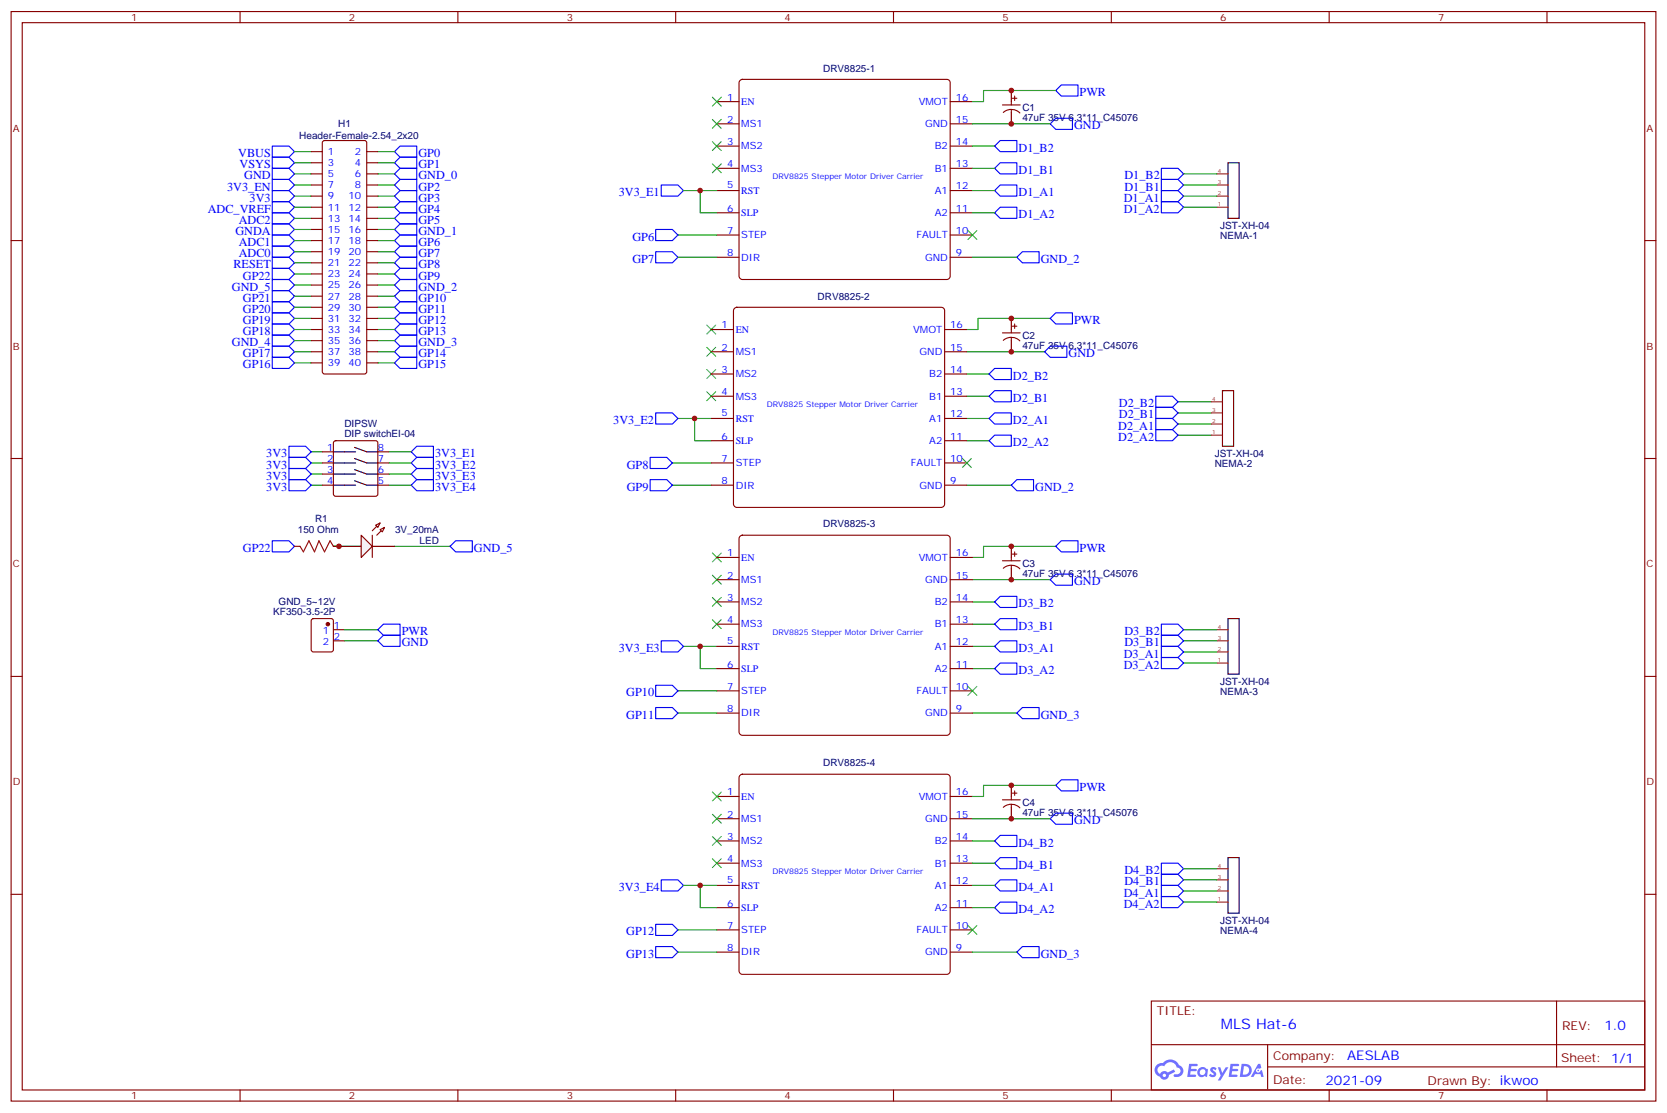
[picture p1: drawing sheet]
<svg xmlns="http://www.w3.org/2000/svg" width="529mm" height="353mm" viewBox="0 0 529 353" stroke-linecap="round" stroke-linejoin="round" font-family="sans-serif">
<g fill="none" stroke="#870000" stroke-width=".35">
<path d="M3.5 3.7h522.1v345.7h-522.1zM7.1 7.2h515v338.7h-515zM76.2 3.7v3.5M145.3 3.7v3.5M214.5 3.7v3.5M283.6 3.7v3.5M352.8 3.7v3.5M421.9 3.7v3.5M491.1 3.7v3.5M3.5 76.3h3.6M522.1 76.3h3.5M3.5 145.5h3.6"/>
<path d="M522.1 145.5h3.5M3.5 214.6h3.6M522.1 214.6h3.5M3.5 283.8h3.6M522.1 283.8h3.5M365.5 317.6h156.6v28.3h-156.6zM494.1 317.7v20.8M365.5 331.5h156.5M402.4 338.5h119.6M402.4 331.5v14.1M76.2 345.9v3.5M145.3 345.9v3.5"/>
<path d="M214.5 345.9v3.5M283.6 345.9v3.5M352.8 345.9v3.5M421.9 345.9v3.5M491.1 345.9v3.5"/>
</g>
<g fill="#5487ff">
<path d="M384.5 338.8a1.22 1.22 0 0 1 1.7 .3l-.4 .6a.47 .47 0 0 0-.3-.4 .47 .47 0 0 0-.6 .1l.2 .3a1.14 1.14 0 0 1 .8 1.7 1.14 1.14 0 0 1-1.9 0l-.2-.2 .4-.5 .8 .4a.29 .29 0 0 0 .3-.3 .29 .29 0 0 0-.3-.3 1.04 1.04 0 0 1-.5-1.7z"/>
<path d="M377.5 337.6h2.3l.4 .2-.2 .5h-1.8l-.1 .9h1.5l.3 .3-.4 .4h-1.5l-.2 1.1h1.7l.2 .4-.2 .3h-2.6z"/>
<path d="M390.6 337.6l2.7 .2-.1 .5h-1.9l-.1 .9h1.5l.4 .3-.4 .4h-1.6l-.2 1.1h1.8l.2 .4-.2 .3h-2.7z"/>
<path d="M399.4 337.6h.7l.3 1.2-.6 .3a.69 .69 0 0 0-1 .3 .69 .69 0 0 0 .4 1 .69 .69 0 0 0 .9-.6l.5-.3 .5 2.2h-.7l-.3-.9h-1.7l-.5 .9h-.9z"/>
<path d="M386.6 338.7h.8l.6 1.8 1.1-1.8h.8l-2.5 4.1h-.8l.9-1.5z"/>
<path d="M394.2 337.6l-.6 4.1h1.3a2.11 2.11 0 0 0 2.5-2.1 2.11 2.11 0 0 0-2.6-2zM394.9 338.3a1.43 1.43 0 0 1 1.6 1.6 1.43 1.43 0 0 1-2 1.1z"/>
<path d="M380.5 339.2a1.54 1.54 0 0 0-.1 2.1 1.54 1.54 0 0 0 2.1 .2l.7 .2 .2-2.3-.5-.3a1.49 1.49 0 0 0-2.4 .1zM380.7 340.2a.95 .95 0 0 1 1.9 0 .95 .95 0 0 1-1.9 0z"/>
<path d="M367.2 337.9a2.18 2.18 0 0 0 1 3.8 1.44 1.44 0 0 0 1.7 .9 1.44 1.44 0 0 0 1.1-1.5l2.1-1-.5-.7-1.9 .9a1.47 1.47 0 0 0-2.4 .5 1.39 1.39 0 0 1-.7-2 1.39 1.39 0 0 1 2-.4 2.12 2.12 0 0 1 2.2-1.4 2.12 2.12 0 0 1 1.8 1.7 1.14 1.14 0 0 1 1.1 1.5 1.14 1.14 0 0 1-1.6 .7 .43 .43 0 0 0-.5 .3 .43 .43 0 0 0 .4 .5 1.98 1.98 0 0 0 2.5-1.2 1.98 1.98 0 0 0-1.3-2.5 3.1 3.1 0 0 0-5.2-.7l-.9 .1zM369.1 341.2a.55 .55 0 0 1 1.1 0 .55 .55 0 0 1-1.1 0z"/>
<circle cx="399.4" cy="339.7" r=".26"/>
</g>
<g fill="none" stroke="#008700" stroke-width=".35">
<path d="M93.5 58.7h5.3M93.5 55.2h5.3M93.5 51.6h5.3M93.5 48.1h5.3M119.9 58.7h5.3M119.9 55.2h5.3M119.9 51.6h5.3M119.9 48.1h5.3M93.5 72.8h5.3M93.5 69.3h5.3M93.5 65.8h5.3M93.5 79.9h5.3"/>
<path d="M93.5 76.3h5.3M93.5 62.2h5.3M119.9 72.8h5.3M119.9 69.3h5.3M119.9 65.8h5.3M119.9 79.9h5.3M119.9 76.3h5.3M119.9 62.2h5.3M93.5 97.5h5.3M93.5 94h5.3M93.5 83.4h5.3M93.5 86.9h5.3"/>
<path d="M93.5 90.5h5.3M119.9 97.5h5.3M119.9 94h5.3M119.9 83.4h5.3M119.9 86.9h5.3M119.9 90.5h5.3M93.5 115.1h5.3M93.5 108.1h5.3M93.5 104.6h5.3M93.5 101h5.3M93.5 111.6h5.3M119.9 115.1h5.3"/>
<path d="M119.9 108.1h5.3M119.9 104.6h5.3M119.9 101h5.3M119.9 111.6h5.3M98.8 150.4h3.5M98.8 154h3.5M98.8 146.9h3.5M98.8 143.4h3.5M123.5 150.4h7M123.5 154h7M123.5 146.9h7M123.5 143.4h7"/>
<path d="M109.4 199.8h10.5M109.4 203.3h10.5"/>
</g>
<g fill="none" stroke="#00f" stroke-width=".35">
<path d="M86.4 56.9h5.3l1.8 1.8-1.8 1.8h-5.3zM86.4 53.4h5.3l1.8 1.8-1.8 1.7h-5.3zM86.4 49.9h5.3l1.8 1.7-1.8 1.8h-5.3zM86.4 46.4h5.3l1.8 1.7-1.8 1.8h-5.3zM125.2 48.1l1.8-1.7h5.3v3.5h-5.3zM125.2 51.6l1.8-1.7h5.3v3.5h-5.3zM125.2 55.2l1.8-1.8h5.3v3.5h-5.3zM125.2 58.7l1.8-1.8h5.3v3.6h-5.3zM86.4 60.5h5.3l1.8 1.7-1.8 1.8h-5.3zM86.4 71h5.3l1.8 1.8-1.8 1.8h-5.3zM86.4 74.6h5.3l1.8 1.7-1.8 1.8h-5.3zM86.4 67.5h5.3l1.8 1.8-1.8 1.7h-5.3z"/>
<path d="M86.4 64h5.3l1.8 1.8-1.8 1.7h-5.3zM86.4 78.1h5.3l1.8 1.8-1.8 1.7h-5.3zM125.2 79.9l1.8-1.8h5.3v3.5h-5.3zM127 60.5h5.3v3.5h-5.3l-1.8-1.8zM127 74.6h5.3v3.5h-5.3l-1.8-1.8zM127 64h5.3v3.5h-5.3l-1.8-1.7zM127 67.5h5.3v3.5h-5.3l-1.8-1.7zM127 71h5.3v3.6h-5.3l-1.8-1.8zM86.4 92.2h5.3l1.8 1.8-1.8 1.7h-5.3zM86.4 85.2h5.3l1.8 1.7-1.8 1.8h-5.3zM86.4 81.6h5.3l1.8 1.8-1.8 1.8h-5.3zM86.4 88.7h5.3l1.8 1.8-1.8 1.7h-5.3z"/>
<path d="M86.4 99.3h5.3l1.8 1.7-1.8 1.8h-5.3zM86.4 95.7h5.3l1.8 1.8-1.8 1.8h-5.3zM125.2 90.5l1.8-1.8h5.3v3.5h-5.3zM125.2 86.9l1.8-1.7h5.3v3.5h-5.3zM125.2 83.4l1.8-1.8h5.3v3.6h-5.3zM127 92.2h5.3v3.5h-5.3l-1.8-1.7zM127 95.7h5.3v3.6h-5.3l-1.8-1.8zM127 99.3h5.3v3.5h-5.3l-1.8-1.8zM86.4 102.8h5.3l1.8 1.8-1.8 1.7h-5.3zM86.4 106.3h5.3l1.8 1.8-1.8 1.8h-5.3zM86.4 109.9h5.3l1.8 1.7-1.8 1.8h-5.3zM86.4 113.4h5.3l1.8 1.7-1.8 1.8h-5.3z"/>
<path d="M127 109.9h5.3v3.5h-5.3l-1.8-1.8zM127 102.8h5.3v3.5h-5.3l-1.8-1.7zM127 106.3h5.3v3.6h-5.3l-1.8-1.8zM127 113.4h5.3v3.5h-5.3l-1.8-1.8zM91.7 152.2h5.3l1.8 1.8-1.8 1.7h-5.3zM91.7 145.1h5.3l1.8 1.8-1.8 1.8h-5.3zM91.7 141.6h5.3l1.8 1.8-1.8 1.7h-5.3zM91.7 148.7h5.3l1.8 1.7-1.8 1.8h-5.3zM132.3 145.1h5.3v3.6h-5.3l-1.8-1.8zM132.3 141.6h5.3v3.5h-5.3l-1.8-1.7zM132.3 148.7h5.3v3.5h-5.3l-1.8-1.8zM132.3 152.2h5.3v3.5h-5.3l-1.8-1.7z"/>
<path d="M121.7 198h5.3v3.6h-5.3l-1.8-1.8zM121.7 201.6h5.3v3.5h-5.3l-1.8-1.8z"/>
</g>
<g fill="none" stroke="#870000" stroke-width=".35">
<path d="M98.8 48.1h3.5M98.8 51.6h3.5M98.8 55.2h3.5M98.8 58.7h3.5M102.5 44.8l.5-.2h12.7l.5 .2 .2 .5v72.7l-.2 .5-.5 .2h-12.7l-.5-.3-.2-.4v-72.7zM116.4 48.1h3.5M116.4 51.6h3.5M116.4 55.2h3.5M116.4 58.7h3.5M98.8 62.2h3.5M98.8 65.8h3.5M98.8 69.3h3.5"/>
<path d="M98.8 72.8h3.5M98.8 76.3h3.5M98.8 79.9h3.5M116.4 62.2h3.5M116.4 65.8h3.5M116.4 69.3h3.5M116.4 72.8h3.5M116.4 76.3h3.5M116.4 79.9h3.5M98.8 83.4h3.5M98.8 86.9h3.5M98.8 90.5h3.5"/>
<path d="M98.8 94h3.5M98.8 97.5h3.5M116.4 83.4h3.5M116.4 86.9h3.5M116.4 90.5h3.5M116.4 94h3.5M116.4 97.5h3.5M98.8 101h3.5M98.8 104.6h3.5M98.8 108.1h3.5M98.8 111.6h3.5M98.8 115.1h3.5"/>
<path d="M116.4 101h3.5M116.4 104.6h3.5M116.4 108.1h3.5M116.4 111.6h3.5M116.4 115.1h3.5M102.3 154h3.5M102.3 150.4h3.5M102.3 146.9h3.5M102.3 143.4h3.5M106.1 140l.4-.2h12.7l.5 .2 .2 .5v16.3l-.2 .5-.5 .2h-12.7l-.5-.3-.2-.4v-16.3zM119.9 154h3.6M119.9 150.4h3.6"/>
<path d="M119.9 146.9h3.6M119.9 143.4h3.6M99 196.5l.5-.2h5.6l.7 .4v9.5l-.4 .6-5.9 .1-.7-.5v-9.4zM105.8 199.8h3.6M105.8 203.3h3.6"/>
</g>
<path d="M105.8 143.4h7.1M105.8 146.9h7.1M105.8 150.4h7.1M105.8 154h7.1M112.5 142l3.9 1.4h3.5M112.5 145.5l3.9 1.4h3.5M112.5 149l3.9 1.4h3.5M112.5 152.5l3.9 1.5h3.5" fill="none" stroke="#000" stroke-width=".35"/>
<circle cx="104.1" cy="198" r=".53" fill="#870000" stroke="#870000" stroke-width=".35"/>
<path d="M234.8 25.6l.9-.4h64.9l.6 .2 .4 .8v61.4l-.2 .7-.8 .4h-64.9l-.7-.2-.4-.9v-61.4z" fill="#fff" stroke="#870000" stroke-width=".35"/>
<g fill="none" stroke="#870000" stroke-width=".35">
<path d="M227.5 32.2h7.1M227.5 39.3h7.1M301.6 32.2h7.1M301.6 39.3h7.1M227.5 46.4h7.1M227.5 53.4h7.1M301.6 46.4h7.1M301.6 53.4h7.1M227.5 60.5h7.1M227.5 67.5h7.1M227.5 74.6h7.1M301.6 60.5h7.1"/>
<path d="M301.6 67.5h7.1M301.6 74.6h7.1M227.5 81.6h7.1M301.6 81.6h7.1"/>
</g>
<g fill="none" stroke="#00f" stroke-width=".35">
<path d="M333.4 39.3l1.7-1.8h5.3v3.6h-5.3zM335.1 28.7l1.8-1.7h5.3v3.5h-5.3zM209.9 58.7h5.3l1.8 1.8-1.8 1.7h-5.3zM317.5 58.7h5.3v3.5h-5.3l-1.8-1.7zM317.5 51.6h5.3v3.6h-5.3l-1.8-1.8zM317.5 44.6h5.3v3.5h-5.3l-1.8-1.7zM368.7 56.9h5.2l1.8 1.8-1.8 1.8h-5.2zM368.7 53.4h5.2l1.8 1.8-1.8 1.7h-5.2zM208.1 72.8h5.3l1.8 1.8-1.8 1.7h-5.3zM208.1 79.9h5.3l1.8 1.7-1.8 1.8h-5.3zM317.5 65.8h5.3v3.5h-5.3l-1.8-1.8zM324.6 79.9h5.2v3.5h-5.2l-1.8-1.8z"/>
<path d="M368.7 64h5.2l1.8 1.8-1.8 1.7h-5.2zM368.7 60.5h5.2l1.8 1.7-1.8 1.8h-5.2zM335.1 99.3h5.3v3.5h-5.3l-1.7-1.8zM315.7 116.9h5.3v3.5h-5.3l-1.7-1.7zM333.4 109.9h5.3v3.5h-5.3l-1.8-1.8zM208.1 131h5.3l1.8 1.8-1.8 1.7h-5.3zM314 125.7l1.7-1.7h5.3v3.5h-5.3zM314 139.8l1.7-1.7h5.3v3.5h-5.3zM314 132.8l1.7-1.8h5.3v3.5h-5.3zM366.9 125.7h5.3l1.7 1.8-1.7 1.8h-5.3zM366.9 129.3h5.3l1.7 1.7-1.7 1.8h-5.3zM366.9 132.8h5.3l1.7 1.7-1.7 1.8h-5.3z"/>
<path d="M366.9 136.3h5.3l1.7 1.8-1.7 1.7h-5.3zM206.4 152.2h5.3l1.7 1.8-1.7 1.7h-5.3zM206.4 145.1h5.3l1.7 1.8-1.7 1.8h-5.3zM322.8 152.2h5.3v3.5h-5.3l-1.8-1.7z"/>
</g>
<g fill="none" stroke="#008700" stroke-width=".35">
<path d="M308.7 39.3h24.7M335.1 28.7h-22.9v3.5h-3.5M308.7 53.4h7M308.7 46.4h7M375.7 58.7h10.6M375.7 55.2h10.6M215.2 74.6h12.3M217 60.5h10.5M222.2 60.5v7h5.3M308.7 60.5h7M308.7 67.5h7M375.7 65.8h10.6"/>
<path d="M375.7 62.2h10.6M215.2 81.6h12.3M308.7 81.6h14.1M306.9 118.7h7.1M306.9 111.6h24.7M333.4 101h-23v3.6h-3.5M215.2 132.8h10.6M220.5 132.8v7h5.3M306.9 132.8h7.1M306.9 125.7h7.1M306.9 139.8h7.1M373.9 127.5h10.6"/>
<path d="M373.9 131h10.6M373.9 134.5h10.6M373.9 138.1h10.6M213.4 154h12.4M213.4 146.9h12.4M306.9 154h14.1"/>
</g>
<g fill="none" stroke="#3c3" stroke-width=".35">
<path d="M226.1 30.8l2.9 2.9M226.1 37.9l2.9 2.8M229 30.8l-2.9 2.9M229 37.9l-2.9 2.8M226.1 44.9l2.9 2.9M226.1 52l2.9 2.8M229 44.9l-2.9 2.9M229 52l-2.9 2.8M224.4 117.3l2.8 2.8M224.4 110.2l2.8 2.8M224.4 103.2l2.8 2.8M227.2 117.3l-2.8 2.8"/>
<path d="M227.2 110.2l-2.8 2.8M227.2 103.2l-2.8 2.8M224.4 124.3l2.8 2.8M227.2 124.3l-2.8 2.8"/>
</g>
<path d="M233.1 97.9l.8-.4h64.9l.6 .2 .5 .9v61.3l-.3 .7-.8 .4h-64.9l-.6-.2-.5-.9v-61.3z" fill="#fff" stroke="#870000" stroke-width=".35"/>
<g fill="none" stroke="#870000" stroke-width=".35">
<path d="M225.8 104.6h7M225.8 111.6h7M225.8 118.7h7M299.9 104.6h7M299.9 111.6h7M299.9 118.7h7M225.8 125.7h7M225.8 132.8h7M225.8 139.8h7M299.9 125.7h7M299.9 132.8h7M299.9 139.8h7"/>
<path d="M225.8 146.9h7M225.8 154h7M299.9 146.9h7M299.9 154h7"/>
</g>
<path d="M226.1 175.5l2.9 2.8M229 175.5l-2.9 2.8M226.1 196.6l2.9 2.9M226.1 189.6l2.9 2.8M226.1 182.5l2.9 2.8M229 196.6l-2.9 2.9M229 189.6l-2.9 2.8M229 182.5l-2.9 2.8" fill="none" stroke="#3c3" stroke-width=".35"/>
<g fill="none" stroke="#008700" stroke-width=".35">
<path d="M335.1 173.4h-22.9v3.5h-3.5M308.7 191h7M308.7 198h7M308.7 183.9h24.7M375.7 199.8h10.6M215.2 219.2h12.3M217 205.1h10.5M222.2 205.1v7.1h5.3M308.7 205.1h7M308.7 212.2h7M375.7 203.3h10.6M375.7 206.9h10.6"/>
<path d="M375.7 210.4h10.6M215.2 226.3h12.3M308.7 226.3h14.1"/>
</g>
<g fill="none" stroke="#00f" stroke-width=".35">
<path d="M336.9 171.6h5.3v3.5h-5.3l-1.8-1.7zM317.5 189.2h5.3v3.6h-5.3l-1.8-1.8zM317.5 196.3h5.3v3.5h-5.3l-1.8-1.8zM333.4 183.9l1.7-1.7h5.3v3.5h-5.3zM368.7 198h5.2l1.8 1.8-1.8 1.8h-5.2zM208.1 217.5h5.3l1.8 1.7-1.8 1.8h-5.3zM209.9 203.3h5.3l1.8 1.8-1.8 1.8h-5.3zM317.5 210.4h5.3v3.5h-5.3l-1.8-1.7zM317.5 203.3h5.3v3.6h-5.3l-1.8-1.8zM368.7 201.6h5.2l1.8 1.7-1.8 1.8h-5.2zM368.7 205.1h5.2l1.8 1.8-1.8 1.7h-5.2zM368.7 208.6h5.2l1.8 1.8-1.8 1.8h-5.2z"/>
<path d="M208.1 224.5h5.3l1.8 1.8-1.8 1.7h-5.3zM324.6 224.5h5.2v3.5h-5.2l-1.8-1.7z"/>
</g>
<path d="M234.8 170.3l.9-.5h64.9l.6 .2 .4 .9v61.4l-.2 .6-.8 .4h-64.9l-.7-.2-.4-.8v-61.4z" fill="#fff" stroke="#870000" stroke-width=".35"/>
<g fill="none" stroke="#870000" stroke-width=".35">
<path d="M227.5 176.9h7.1M301.6 176.9h7.1M227.5 183.9h7.1M227.5 191h7.1M227.5 198h7.1M301.6 183.9h7.1M301.6 191h7.1M301.6 198h7.1M227.5 205.1h7.1M227.5 212.2h7.1M227.5 219.2h7.1M301.6 205.1h7.1"/>
<path d="M301.6 212.2h7.1M301.6 219.2h7.1M227.5 226.3h7.1M301.6 226.3h7.1"/>
</g>
<path d="M389.8 51.6h3.5v17.7h-3.5zM388.1 124h3.5v17.6h-3.5zM107.6 173.4h7.1M118.2 173.4h7M389.8 196.3h3.5v17.6h-3.5z" fill="none" stroke="#000" stroke-width=".35"/>
<path d="M386.3 55.2h3.5M386.3 58.7h3.5M386.3 62.2h3.5M386.3 65.8h3.5M384.5 127.5h3.6M384.5 131h3.6M384.5 134.5h3.6M384.5 138.1h3.6M386.3 199.8h3.5M386.3 203.3h3.5M386.3 206.9h3.5M386.3 210.4h3.5" fill="none" stroke="#8c2424" stroke-width=".35"/>
<path d="M105.8 173.4h10.6M125.2 173.4h17.7" fill="none" stroke="#008700" stroke-width=".35"/>
<path d="M86.4 171.6h5.3l1.8 1.8-1.8 1.7h-5.3zM144.6 171.6h5.3v3.5h-5.3l-1.7-1.7z" fill="none" stroke="#00f" stroke-width=".35"/>
<path d="M114.7 169.8l3.5 3.6-3.5 3.5z" fill="#f0f0f0" stroke="#870000" stroke-width=".35"/>
<path d="M120.6 165.9l-2.4 2.5M122.1 167.4l-2.5 2.4" fill="none" stroke="#870000" stroke-width=".35"/>
<g fill="#f0f0f0" stroke="#870000" stroke-width=".35">
<path d="M120.6 168.1l1.5-.7-.7 1.4z"/>
<path d="M119.2 166.7l1.4-.8-.7 1.5z"/>
</g>
<path d="M93.5 173.4h1.7M105.8 173.4h1.8M118.2 169.8v7.1" fill="none" stroke="#870000" stroke-width=".35"/>
<path d="M95.2 173.4l1.1 1.7 1.8-3.5 1.7 3.5 1.4-3.5 1.8 3.5 1.8-3.5 1 1.8" fill="none" stroke="#a10000" stroke-width=".35"/>
<path d="M389.8 272.1h3.5v17.7h-3.5z" fill="none" stroke="#000" stroke-width=".35"/>
<path d="M386.3 275.7h3.5M386.3 279.2h3.5M386.3 282.7h3.5M386.3 286.2h3.5" fill="none" stroke="#8c2424" stroke-width=".35"/>
<path d="M234.8 246.1l.9-.4h64.9l.6 .2 .4 .8v61.4l-.2 .6-.8 .5h-64.9l-.7-.3-.4-.8v-61.4z" fill="#fff" stroke="#870000" stroke-width=".35"/>
<g fill="none" stroke="#870000" stroke-width=".35">
<path d="M318.2 33.3h5.6M318.5 35.7a3.8 3.8 0 0 1 5.2 .1M321 32.2v1.1M321 34.7v1.1M321.4 31.2h1.4M322.1 30.5v1.4M318.2 105.6h5.6M318.5 108a3.8 3.8 0 0 1 5.2 .2M321 104.6v1M321 107v1.1M321.4 103.5h1.4M322.1 102.8v1.4"/>
<path d="M318.2 177.9h5.6M321 176.9v1M321 179.4v1M321.4 175.8h1.4M322.1 175.1v1.4M318.5 180.3a3.8 3.8 0 0 1 5.2 .2M227.5 252.7h7.1M227.5 259.8h7.1M301.6 252.7h7.1M301.6 259.8h7.1M318.2 253.8h5.6M318.5 256.2a3.8 3.8 0 0 1 5.2 .1"/>
<path d="M321 252.7v1.1M321 255.2v1.1M321.4 251.7h1.4M322.1 251v1.4M227.5 266.8h7.1M227.5 273.9h7.1M301.6 266.8h7.1M301.6 273.9h7.1M227.5 281h7.1M227.5 288h7.1M227.5 295.1h7.1M301.6 281h7.1"/>
<path d="M301.6 288h7.1M301.6 295.1h7.1M227.5 302.1h7.1M301.6 302.1h7.1"/>
</g>
<g fill="none" stroke="#00f" stroke-width=".35">
<path d="M335.1 258h5.3v3.5h-5.3l-1.7-1.7zM336.9 247.4h5.3v3.6h-5.3l-1.8-1.8zM209.9 279.2h5.3l1.8 1.8-1.8 1.7h-5.3zM317.5 279.2h5.3v3.5h-5.3l-1.8-1.7zM317.5 272.1h5.3v3.6h-5.3l-1.8-1.8zM317.5 265.1h5.3v3.5h-5.3l-1.8-1.8zM368.7 277.4h5.2l1.8 1.8-1.8 1.8h-5.2zM368.7 273.9h5.2l1.8 1.8-1.8 1.7h-5.2zM208.1 293.3h5.3l1.8 1.8-1.8 1.7h-5.3zM317.5 286.2h5.3v3.6h-5.3l-1.8-1.8zM368.7 284.5h5.2l1.8 1.7-1.8 1.8h-5.2zM368.7 281h5.2l1.8 1.7-1.8 1.8h-5.2z"/>
<path d="M208.1 300.4h5.3l1.8 1.7-1.8 1.8h-5.3zM324.6 300.4h5.2v3.5h-5.2l-1.8-1.8z"/>
</g>
<g fill="none" stroke="#008700" stroke-width=".35">
<path d="M308.7 259.8h24.7M335.1 249.2h-22.9v3.5h-3.5M308.7 273.9h7M308.7 266.8h7M375.7 279.2h10.6M375.7 275.7h10.6M215.2 295.1h12.3M217 281h10.5M222.2 281v7h5.3M308.7 281h7M308.7 288h7M375.7 286.2h10.6"/>
<path d="M375.7 282.7h10.6M215.2 302.1h12.3M308.7 302.1h14.1"/>
</g>
<g fill="none" stroke="#3c3" stroke-width=".35">
<path d="M307.3 73.2l2.8 2.8M310.1 73.2l-2.8 2.8M305.5 145.5l2.8 2.8M308.3 145.5l-2.8 2.8M307.3 217.8l2.8 2.8M310.1 217.8l-2.8 2.8M226.1 251.3l2.9 2.8M226.1 258.4l2.9 2.8M229 251.3l-2.9 2.8M229 258.4l-2.9 2.8M226.1 265.4l2.9 2.9M226.1 272.5l2.9 2.8"/>
<path d="M229 265.4l-2.9 2.9M229 272.5l-2.9 2.8M307.3 293.7l2.8 2.8M310.1 293.7l-2.8 2.8"/>
</g>
<path d="M321 28.7v3.5M321 35.8v3.5M321 101v3.6M321 108.1v3.5M321 173.4v3.5M321 180.4v3.5M321 249.2v3.5M321 256.3v3.5" fill="none" stroke="#000" stroke-width=".35"/>
<g fill="#c00">
<circle cx="222.3" cy="60.5" r=".88"/>
<circle cx="220.5" cy="132.8" r=".88"/>
<circle cx="222.3" cy="205.1" r=".88"/>
<circle cx="107.6" cy="173.4" r=".88"/>
<circle cx="222.3" cy="281" r=".88"/>
<circle cx="321" cy="28.7" r=".88"/>
<circle cx="321" cy="39.3" r=".88"/>
<circle cx="321" cy="101" r=".88"/>
<circle cx="321" cy="111.6" r=".88"/>
<circle cx="321" cy="173.4" r=".88"/>
<circle cx="321" cy="183.9" r=".88"/>
<circle cx="321" cy="249.2" r=".88"/>
<circle cx="321" cy="259.8" r=".88"/>
</g>
<text font-size="4.6" fill="#00f" x="387.6" y="326.7">MLS Hat-6</text>
<g font-size="4.2" fill="#00f">
<text x="509.3" y="326.9">1.0</text>
<text x="427.7" y="336.5">AESLAB</text>
<text x="420.7" y="344.3">2021-09</text>
</g>
<g font-size="3.9" fill="#00f">
<text x="342.7" y="30.5">PWR</text>
<text x="341" y="41.1">GND</text>
<text x="75.6" y="49.9">VBUS</text>
<text x="76" y="53.4">VSYS</text>
<text x="132.8" y="49.9">GP0</text>
<text x="132.8" y="53.4">GP1</text>
<text x="323.3" y="48.1">D1_B2</text>
<text x="77.5" y="56.9">GND</text>
<text x="132.8" y="56.9">GND_0</text>
<text x="323.3" y="55.2">D1_B1</text>
<text x="356.9" y="56.9">D1_B2</text>
<text x="72.1" y="60.5">3V3_EN</text>
<text x="79.2" y="64">3V3</text>
<text x="132.8" y="64">GP3</text>
<text x="132.8" y="60.5">GP2</text>
<text x="196.5" y="62.2">3V3_E1</text>
<text x="323.3" y="62.2">D1_A1</text>
<text x="356.7" y="64">D1_A1</text>
<text x="356.9" y="60.5">D1_B1</text>
<text x="66" y="67.5">ADC_VREF</text>
<text x="75.8" y="71">ADC2</text>
<text x="132.8" y="67.5">GP4</text>
<text x="132.8" y="71">GP5</text>
<text x="323.3" y="69.3">D1_A2</text>
<text x="356.7" y="67.5">D1_A2</text>
<text x="74.7" y="74.6">GNDA</text>
<text x="132.8" y="74.6">GND_1</text>
<text x="200.7" y="76.3">GP6</text>
<text x="75.8" y="78.1">ADC1</text>
<text x="75.8" y="81.6">ADC0</text>
<text x="132.8" y="78.1">GP6</text>
<text x="132.8" y="81.6">GP7</text>
<text x="200.7" y="83.4">GP7</text>
<text x="330.4" y="83.4">GND_2</text>
<text x="74.1" y="85.2">RESET</text>
<text x="77.1" y="88.7">GP22</text>
<text x="132.8" y="88.7">GP9</text>
<text x="132.8" y="85.2">GP8</text>
<text x="73.6" y="92.2">GND_5</text>
<text x="77.1" y="95.7">GP21</text>
<text x="132.8" y="92.2">GND_2</text>
<text x="132.8" y="95.7">GP10</text>
<text x="77.1" y="99.3">GP20</text>
<text x="132.8" y="99.3">GP11</text>
<text x="77.1" y="106.3">GP18</text>
<text x="77.1" y="102.8">GP19</text>
<text x="132.8" y="102.8">GP12</text>
<text x="132.8" y="106.3">GP13</text>
<text x="341" y="102.8">PWR</text>
<text x="73.6" y="109.9">GND_4</text>
<text x="77.1" y="113.4">GP17</text>
<text x="132.8" y="113.4">GP14</text>
<text x="132.8" y="109.9">GND_3</text>
<text x="339.2" y="113.4">GND</text>
<text x="77.1" y="116.9">GP16</text>
<text x="132.8" y="116.9">GP15</text>
<text x="321.6" y="120.4">D2_B2</text>
<text x="321.6" y="127.5">D2_B1</text>
<text x="355.2" y="129.3">D2_B2</text>
<text x="194.7" y="134.5">3V3_E2</text>
<text x="321.6" y="134.5">D2_A1</text>
<text x="355" y="136.3">D2_A1</text>
<text x="355.2" y="132.8">D2_B1</text>
<text x="321.6" y="141.6">D2_A2</text>
<text x="355" y="139.8">D2_A2</text>
<text x="84.5" y="148.7">3V3</text>
<text x="84.5" y="145.1">3V3</text>
<text x="138.1" y="148.7">3V3_E2</text>
<text x="138.1" y="145.1">3V3_E1</text>
<text x="199" y="148.7">GP8</text>
<text x="84.5" y="155.7">3V3</text>
<text x="84.5" y="152.2">3V3</text>
<text x="138.1" y="152.2">3V3_E3</text>
<text x="138.1" y="155.7">3V3_E4</text>
<text x="199" y="155.7">GP9</text>
<text x="328.6" y="155.7">GND_2</text>
<text x="77.1" y="175.1">GP22</text>
<text x="150.5" y="175.1">GND_5</text>
<text x="342.7" y="175.1">PWR</text>
<text x="341" y="185.7">GND</text>
<text x="323.3" y="192.8">D3_B2</text>
<text x="127.5" y="201.6">PWR</text>
<text x="323.3" y="199.8">D3_B1</text>
<text x="356.9" y="201.6">D3_B2</text>
<text x="127.5" y="205.1">GND</text>
<text x="196.5" y="206.9">3V3_E3</text>
<text x="323.3" y="206.9">D3_A1</text>
<text x="356.7" y="208.6">D3_A1</text>
<text x="356.9" y="205.1">D3_B1</text>
<text x="323.3" y="213.9">D3_A2</text>
<text x="356.7" y="212.2">D3_A2</text>
<text x="198.8" y="221">GP10</text>
<text x="198.8" y="228">GP11</text>
<text x="330.4" y="228">GND_3</text>
<text x="342.7" y="251">PWR</text>
<text x="341" y="261.5">GND</text>
<text x="323.3" y="268.6">D4_B2</text>
<text x="323.3" y="275.7">D4_B1</text>
<text x="356.9" y="281">D4_B1</text>
<text x="356.9" y="277.4">D4_B2</text>
<text x="196.5" y="282.7">3V3_E4</text>
<text x="323.3" y="282.7">D4_A1</text>
<text x="356.7" y="284.5">D4_A1</text>
<text x="323.3" y="289.8">D4_A2</text>
<text x="356.7" y="288">D4_A2</text>
<text x="198.8" y="296.8">GP12</text>
<text x="198.8" y="303.9">GP13</text>
<text x="330.4" y="303.9">GND_3</text>
</g>
<g font-size="3.9" fill="#800">
<text x="367.2" y="322.2">TITLE:</text>
<text x="495.9" y="326.9">REV:</text>
<text x="404.1" y="336.4">Company:</text>
<text x="495.5" y="337">Sheet: 1/1</text>
<text x="404.1" y="344.1">Date:</text>
<text x="453.2" y="344.2">Drawn By: ikwoo</text>
</g>
<g font-size="3.2" fill="#800">
<text x="41.6" y="6.7">1</text>
<text x="110.8" y="6.7">2</text>
<text x="179.9" y="6.7">3</text>
<text x="249.1" y="6.7">4</text>
<text x="318.2" y="6.7">5</text>
<text x="387.3" y="6.7">6</text>
<text x="456.5" y="6.7">7</text>
<text x="4.1" y="41.8">A</text>
<text x="522.6" y="41.8">A</text>
<text x="4.1" y="110.9">B</text>
<text x="522.6" y="110.9">B</text>
<text x="4.1" y="180.1">C</text>
<text x="522.6" y="180.1">C</text>
<text x="4.1" y="249.2">D</text>
<text x="522.6" y="249.2">D</text>
<text x="41.6" y="348.9">1</text>
<text x="110.8" y="348.9">2</text>
<text x="179.9" y="348.9">3</text>
<text x="249.1" y="348.9">4</text>
<text x="318.2" y="348.9">5</text>
<text x="387.3" y="348.9">6</text>
<text x="456.5" y="348.9">7</text>
</g>
<g font-size="3.2" fill="#000080">
<text x="261.3" y="22.7">DRV8825-1</text>
<text x="324.6" y="35.3">C1</text>
<text x="107.4" y="40.3">H1</text>
<text x="324.6" y="38.3">47uF 35V 6.3*11_C45076</text>
<text x="95" y="44">Header-Female-2.54_2x20</text>
<text x="387.4" y="72.8">JST-XH-04</text>
<text x="387.4" y="75.8">NEMA-1</text>
<text x="259.5" y="95">DRV8825-2</text>
<text x="324.6" y="107.6">C2</text>
<text x="324.6" y="110.6">47uF 35V 6.3*11_C45076</text>
<text x="109.3" y="135.6">DIPSW</text>
<text x="109.3" y="138.8">DIP switchEI-04</text>
<text x="385.6" y="145.1">JST-XH-04</text>
<text x="385.6" y="148.1">NEMA-2</text>
<text x="100" y="165.8">R1</text>
<text x="261.3" y="167.4">DRV8825-3</text>
<text x="94.5" y="169.1">150 Ohm</text>
<text x="125.4" y="169.1">3V_20mA</text>
<text x="133.2" y="172.6">LED</text>
<text x="324.6" y="179.9">C3</text>
<text x="324.6" y="182.9">47uF 35V 6.3*11_C45076</text>
<text x="86.8" y="195.2">KF350-3.5-2P</text>
<text x="88.4" y="192.1">GND_5~12V</text>
<text x="387.4" y="217.5">JST-XH-04</text>
<text x="387.4" y="220.4">NEMA-3</text>
<text x="261.3" y="243.2">DRV8825-4</text>
<text x="324.6" y="255.8">C4</text>
<text x="324.6" y="258.8">47uF 35V 6.3*11_C45076</text>
<text x="387.4" y="293.3">JST-XH-04</text>
<text x="387.4" y="296.2">NEMA-4</text>
</g>
<g font-size="3.2" fill="#00f">
<text x="230.8" y="31.9">1</text>
<text x="235.3" y="33.3">EN</text>
<text x="291.6" y="33.3">VMOT</text>
<text x="303.4" y="31.9">16</text>
<text x="230.8" y="38.9">2</text>
<text x="235.3" y="40.4">MS1</text>
<text x="293.6" y="40.4">GND</text>
<text x="303.4" y="38.9">15</text>
<text x="230.8" y="46">3</text>
<text x="235.3" y="47.4">MS2</text>
<text x="296.7" y="47.4">B2</text>
<text x="303.4" y="46">14</text>
<text x="104.1" y="49.2">1</text>
<text x="104.1" y="52.7">3</text>
<text x="112.6" y="49.2">2</text>
<text x="112.6" y="52.7">4</text>
<text x="230.8" y="53.1">4</text>
<text x="303.4" y="53.1">13</text>
<text x="104.1" y="56.2">5</text>
<text x="104.1" y="59.8">7</text>
<text x="112.6" y="56.2">6</text>
<text x="112.6" y="59.8">8</text>
<text x="230.8" y="59.6">5</text>
<text x="235.3" y="54.5">MS3</text>
<text x="296.7" y="54.5">B1</text>
<text x="104.1" y="63.3">9</text>
<text x="110.6" y="63.3">10</text>
<text x="235.3" y="61.5">RST</text>
<text x="296.7" y="61.5">A1</text>
<text x="303.4" y="60.1">12</text>
<text x="104.1" y="66.8">11</text>
<text x="104.1" y="70.3">13</text>
<text x="110.6" y="66.8">12</text>
<text x="110.6" y="70.3">14</text>
<text x="230.8" y="67.2">6</text>
<text x="235.3" y="68.6">SLP</text>
<text x="296.7" y="68.6">A2</text>
<text x="303.4" y="67.2">11</text>
<text x="104.1" y="73.9">15</text>
<text x="104.1" y="77.4">17</text>
<text x="110.6" y="73.9">16</text>
<text x="110.6" y="77.4">18</text>
<text x="230.8" y="74.2">7</text>
<text x="235.3" y="75.6">STEP</text>
<text x="290.9" y="75.6">FAULT</text>
<text x="303.4" y="74.2">10</text>
<text x="104.1" y="80.9">19</text>
<text x="110.6" y="80.9">20</text>
<text x="230.8" y="81.3">8</text>
<text x="235.3" y="82.7">DIR</text>
<text x="293.6" y="82.7">GND</text>
<text x="303.4" y="81.3">9</text>
<text x="104.1" y="84.5">21</text>
<text x="104.1" y="88">23</text>
<text x="110.6" y="84.5">22</text>
<text x="110.6" y="88">24</text>
<text x="104.1" y="91.5">25</text>
<text x="104.1" y="95">27</text>
<text x="110.6" y="91.5">26</text>
<text x="110.6" y="95">28</text>
<text x="104.1" y="98.6">29</text>
<text x="110.6" y="98.6">30</text>
<text x="104.1" y="102.1">31</text>
<text x="104.1" y="105.6">33</text>
<text x="110.6" y="102.1">32</text>
<text x="110.6" y="105.6">34</text>
<text x="229.1" y="104.2">1</text>
<text x="233.5" y="105.6">EN</text>
<text x="289.9" y="105.6">VMOT</text>
<text x="301.6" y="104.2">16</text>
<text x="104.1" y="109.1">35</text>
<text x="104.1" y="112.7">37</text>
<text x="110.6" y="109.1">36</text>
<text x="110.6" y="112.7">38</text>
<text x="229.1" y="111.3">2</text>
<text x="233.5" y="112.7">MS1</text>
<text x="291.9" y="112.7">GND</text>
<text x="301.6" y="111.3">15</text>
<text x="104.1" y="116.2">39</text>
<text x="110.6" y="116.2">40</text>
<text x="229.1" y="118.3">3</text>
<text x="233.5" y="119.7">MS2</text>
<text x="295" y="119.7">B2</text>
<text x="301.6" y="118.3">14</text>
<text x="229.1" y="125.4">4</text>
<text x="301.6" y="125.4">13</text>
<text x="229.1" y="131.9">5</text>
<text x="233.5" y="126.8">MS3</text>
<text x="295" y="126.8">B1</text>
<text x="233.5" y="133.8">RST</text>
<text x="295" y="133.8">A1</text>
<text x="301.6" y="132.4">12</text>
<text x="103.8" y="143">1</text>
<text x="119.9" y="143">8</text>
<text x="229.1" y="139.5">6</text>
<text x="233.5" y="140.9">SLP</text>
<text x="295" y="140.9">A2</text>
<text x="301.6" y="139.5">11</text>
<text x="103.8" y="146.5">2</text>
<text x="119.9" y="146.5">7</text>
<text x="229.1" y="146.5">7</text>
<text x="233.5" y="148">STEP</text>
<text x="289.1" y="148">FAULT</text>
<text x="301.6" y="146.5">10</text>
<text x="103.8" y="150.1">3</text>
<text x="103.8" y="153.6">4</text>
<text x="119.9" y="153.6">5</text>
<text x="119.9" y="150.1">6</text>
<text x="229.1" y="153.6">8</text>
<text x="233.5" y="155">DIR</text>
<text x="291.9" y="155">GND</text>
<text x="301.6" y="153.6">9</text>
<text x="230.8" y="176.5">1</text>
<text x="235.3" y="177.9">EN</text>
<text x="291.6" y="177.9">VMOT</text>
<text x="303.4" y="176.5">16</text>
<text x="230.8" y="183.6">2</text>
<text x="235.3" y="185">MS1</text>
<text x="293.6" y="185">GND</text>
<text x="303.4" y="183.6">15</text>
<text x="230.8" y="190.6">3</text>
<text x="303.4" y="190.6">14</text>
<text x="230.8" y="197.7">4</text>
<text x="235.3" y="192.1">MS2</text>
<text x="296.7" y="192.1">B2</text>
<text x="303.4" y="197.7">13</text>
<text x="102.5" y="201.2">1</text>
<text x="106" y="199.5">1</text>
<text x="106" y="203">2</text>
<text x="235.3" y="199.1">MS3</text>
<text x="296.7" y="199.1">B1</text>
<text x="102.5" y="204.8">2</text>
<text x="230.8" y="204.2">5</text>
<text x="235.3" y="206.2">RST</text>
<text x="296.7" y="206.2">A1</text>
<text x="303.4" y="204.8">12</text>
<text x="230.8" y="211.8">6</text>
<text x="235.3" y="213.2">SLP</text>
<text x="296.7" y="213.2">A2</text>
<text x="303.4" y="211.8">11</text>
<text x="230.8" y="218.9">7</text>
<text x="235.3" y="220.3">STEP</text>
<text x="290.9" y="220.3">FAULT</text>
<text x="303.4" y="218.9">10</text>
<text x="230.8" y="225.9">8</text>
<text x="235.3" y="227.3">DIR</text>
<text x="293.6" y="227.3">GND</text>
<text x="303.4" y="225.9">9</text>
<text x="230.8" y="252.4">1</text>
<text x="235.3" y="253.8">EN</text>
<text x="291.6" y="253.8">VMOT</text>
<text x="303.4" y="252.4">16</text>
<text x="230.8" y="259.4">2</text>
<text x="235.3" y="260.8">MS1</text>
<text x="293.6" y="260.8">GND</text>
<text x="303.4" y="259.4">15</text>
<text x="230.8" y="266.5">3</text>
<text x="235.3" y="267.9">MS2</text>
<text x="296.7" y="267.9">B2</text>
<text x="303.4" y="266.5">14</text>
<text x="230.8" y="273.5">4</text>
<text x="235.3" y="275">MS3</text>
<text x="296.7" y="275">B1</text>
<text x="303.4" y="273.5">13</text>
<text x="230.8" y="280.1">5</text>
<text x="303.4" y="280.6">12</text>
<text x="230.8" y="287.7">6</text>
<text x="235.3" y="282">RST</text>
<text x="296.7" y="282">A1</text>
<text x="303.4" y="287.7">11</text>
<text x="235.3" y="289.1">SLP</text>
<text x="296.7" y="289.1">A2</text>
<text x="230.8" y="294.7">7</text>
<text x="235.3" y="296.1">STEP</text>
<text x="290.9" y="296.1">FAULT</text>
<text x="303.4" y="294.7">10</text>
<text x="230.8" y="301.8">8</text>
<text x="235.3" y="303.2">DIR</text>
<text x="293.6" y="303.2">GND</text>
<text x="303.4" y="301.8">9</text>
</g>
<g font-size="2.5" fill="#00f">
<text x="245.2" y="56.9">DRV8825 Stepper Motor Driver Carrier</text>
<text x="243.4" y="129.3">DRV8825 Stepper Motor Driver Carrier</text>
<text x="245.2" y="201.6">DRV8825 Stepper Motor Driver Carrier</text>
<text x="245.2" y="277.4">DRV8825 Stepper Motor Driver Carrier</text>
</g>
<g font-size="1.8" fill="#8d2323">
<text x="386.6" y="54.8">4</text>
<text x="386.6" y="58.3">3</text>
<text x="386.6" y="61.9">2</text>
<text x="386.6" y="65.4">1</text>
<text x="384.8" y="127.1">4</text>
<text x="384.8" y="130.7">3</text>
<text x="384.8" y="134.2">2</text>
<text x="384.8" y="137.7">1</text>
<text x="386.6" y="199.5">4</text>
<text x="386.6" y="203">3</text>
<text x="386.6" y="206.5">2</text>
<text x="386.6" y="210">1</text>
<text x="386.6" y="275.3">4</text>
<text x="386.6" y="278.8">3</text>
<text x="386.6" y="282.4">2</text>
<text x="386.6" y="285.9">1</text>
</g>
</svg>
